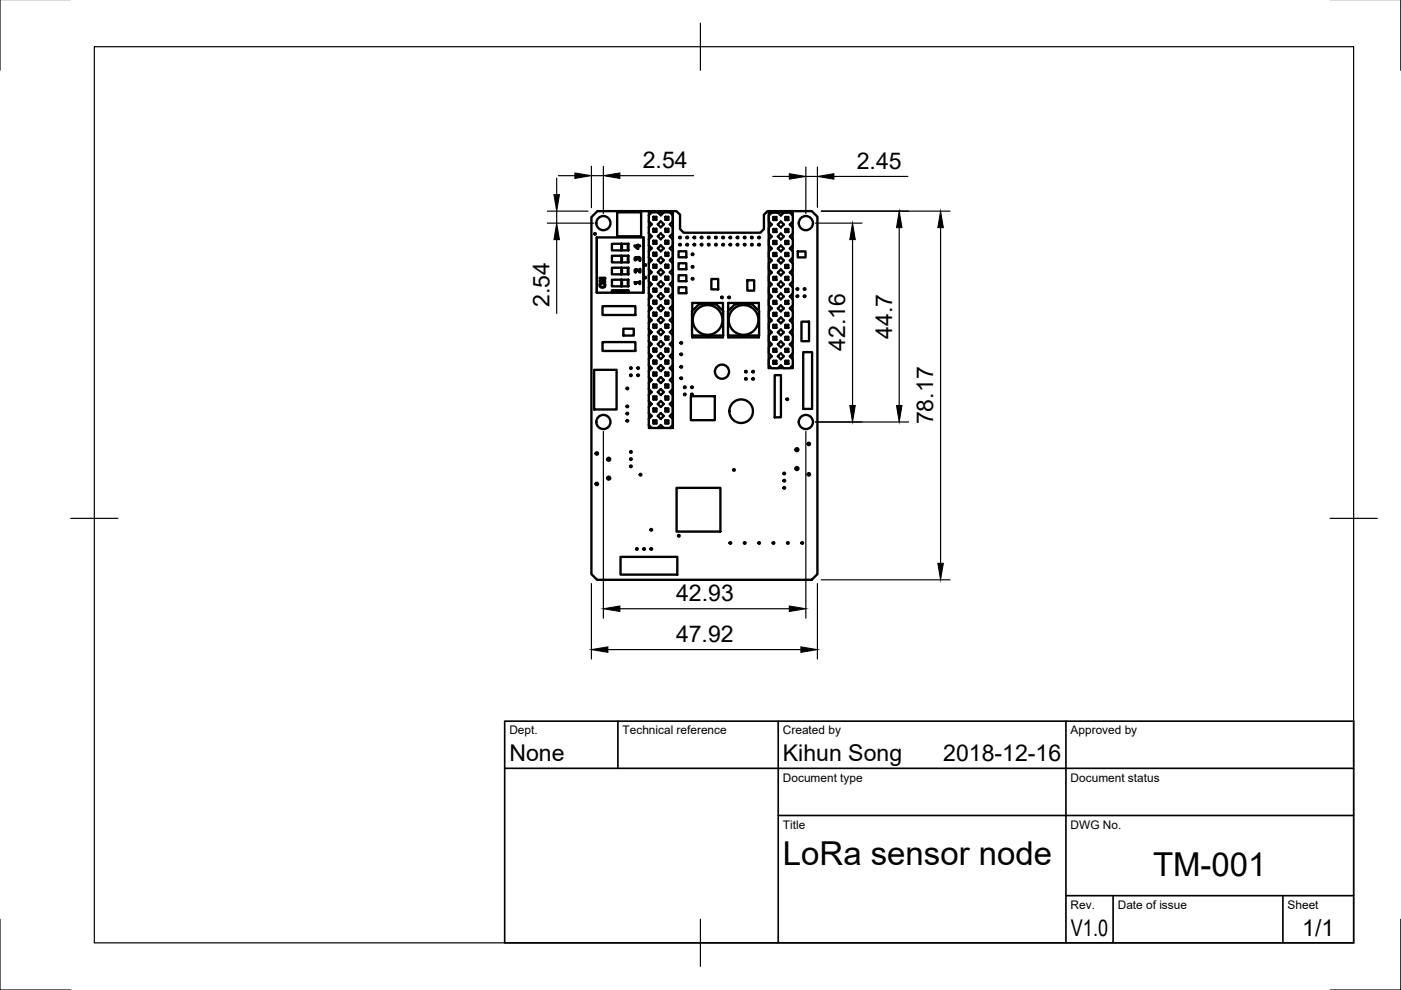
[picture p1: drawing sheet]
<svg xmlns="http://www.w3.org/2000/svg" width="297mm" height="210mm" viewBox="0 0 297 210" stroke-linecap="round" stroke-linejoin="round" font-family="sans-serif">
<!-- layer: Visible -->
<g fill="none" stroke="#000" stroke-width=".5">
<path d="M125.4 46l1.3-1.2h16.7l.8 .7v3.1l.7 .7h16.3l.8-.7v-3.1l.7-.7h9.4l1.2 1.1v75.8l-1.2 1.2h-45.5l-1.2-1.2zM126.5 50.4v11.6M126.5 50.4h.1M126.5 50.3h9.9v11.8h-3.2v-.5h-3.5v.5h-3.2zM127.1 58.9h1.2v.2l-1 .5h1v.2h-1.2v-.3l1-.5h-1zM130.9 45h5v5.1h-5zM131.7 51.7h-2v1.4h2M131.7 54.2h-2v1.4h2M131.7 59.3h-2v1.4h2M131.7 56.8h-2v1.4h2M131.7 51.7v1.4M131.7 54.2v1.4"/>
<path d="M131.7 56.8v1.4M131.7 59.3v1.4M131.7 53.1h1.5M131.7 51.7h1.5M131.7 55.6h1.5M131.7 54.2h1.5M131.7 59.3h1.5M131.7 58.2h1.5M131.7 56.8h1.5M131.7 51.7l.2 .7-.2 .7M131.7 54.2l.2 .7-.2 .7M131.7 59.3l.2 .7-.2 .7"/>
<path d="M131.7 56.8l.2 .7-.2 .7M133.2 51.7v1.4M133.2 54.2v1.4M133.2 56.8v1.4M133.2 59.3v1.4M133.2 51.7l-.1 .7 .1 .7M133.2 54.2l-.1 .7 .1 .7M133.2 59.3l-.1 .7 .1 .7M133.2 56.8l-.1 .7 .1 .7M134.5 52.1h.7l.1-.2v.2h.4v.1h-.4v.5h-.2zM134.5 59.8h1.1v-.2h.1v.6h-.1v-.2h-.8l-.1 .2zM134.6 54.6l.3-.1 .2 .2 .2-.2 .3 .1 .2 .2-.1 .4h-.2l.1-.4-.2-.1h-.2v.3l-.3-.3h-.1v.5h-.2z"/>
<path d="M134.6 57.2l.5-.1 .5 .5v-.6h.2v.8l-.9-.6-.2 .2 .1 .3h-.2zM134.7 52.2h.5v.4zM136.4 50.4h.1M136.4 50.4v11.6M137.6 46.9v1.3M137.6 49.5v1.2M137.6 52v1.3M137.6 54.6v1.2M137.6 57.1v1.2M137.6 59.6v1.3M138.2 45h-.6v.6M138.5 58.7h.7l-.2 .2z"/>
<path d="M138.5 56.1h.7l-.2 .2zM138.5 53.6h.7l-.2 .2zM138.5 51.1h.7l-.2 .2zM138.5 48.5h.7l-.2 .2zM138.5 46h.7l-.2 .2zM138.5 46v.6M138.5 48.5v.7M138.5 51.1v.6M138.5 53.6v.6M138.5 56.1v.7M138.5 58.7v.6M138.7 46.2v.2"/>
<path d="M138.7 48.7v.3M138.7 51.3v.2M138.7 53.8v.2M138.7 56.3v.3M138.7 58.9v.2M139 59.1l-.5 .2h.7M139 56.6l-.5 .2h.7M139 54l-.5 .2h.7M139 51.5l-.5 .2h.7M139 49l-.5 .2h.7M139 46.4l-.5 .2h.7M139.2 58.7v.6l-.2-.4"/>
<path d="M139.2 56.1v.7l-.2-.5M139.2 53.6v.6l-.2-.4M139.2 51.1v.6l-.2-.4M139.2 48.5v.7l-.2-.5M139.2 46v.6l-.2-.4M139.5 45h1.2M139.5 57.7l.6-.6 .6 .6-.6 .7zM139.5 55.2l.6-.7 .6 .7-.6 .6zM139.5 52.6l.6-.6 .6 .6-.6 .7zM139.5 50.1l.6-.6 .6 .6-.6 .6zM140.1 46.9l.6 .7-.6 .6-.6-.6zM141.1 58.7h.6l-.2 .2z"/>
<path d="M141.1 56.1h.6l-.2 .2zM141.1 53.6h.6l-.2 .2zM141.1 51.1h.6l-.2 .2zM141.1 48.5h.6l-.2 .2zM141.1 46h.6l-.2 .2zM141.1 46v.6M141.1 48.5v.7M141.1 51.1v.6M141.1 53.6v.6M141.1 56.1v.7M141.1 58.7v.6M141.3 46.2v.2"/>
<path d="M141.3 48.7v.3M141.3 51.3v.2M141.3 53.8v.2M141.3 56.3v.3M141.3 58.9v.2M141.5 59.1l-.4 .2h.6M141.5 56.6l-.4 .2h.6M141.5 54l-.4 .2h.6M141.5 51.5l-.4 .2h.6M141.5 49l-.4 .2h.6M141.5 46.4l-.4 .2h.6M141.7 58.7v.6l-.2-.4"/>
<path d="M141.7 56.1v.7l-.2-.5M141.7 53.6v.6l-.2-.4M141.7 51.1v.6l-.2-.4M141.7 48.5v.7l-.2-.5M141.7 46v.6l-.2-.4M142 45h.7v45.7h-.7M143.9 53.3h1.6v1.2h-1.6zM143.9 55.8h1.6v1.3h-1.6zM143.9 58.4h1.6v1.2h-1.6zM150.8 59.2h1.5v2.2h-1.5zM158.4 59.4h1.5v2.2h-1.5zM163 45.7l.6-.6h1.3l.7 .6 .6-.6h1.3l.6 .6v1.3l-.6 .6 .6 .6v1.3l-.6 .6 .6 .7v1.2l-.6 .7 .6 .6v1.3l-.6 .6 .6 .7v1.2l-.6 .7 .6 .6v1.3l-.6 .6 .6 .6v1.3l-.6 .6 .6 .7v1.2l-.6 .7 .6 .6v1.3l-.6 .6 .6 .7v1.2l-.6 .7 .6 .6v1.3l-.6 .6 .6 .6v1.3l-.6 .6 .6 .7v1.2l-.6 .7h-1.3l-.6-.7-.7 .7h-1.3l-.6-.7v-1.2l.6-.7-.6-.6v-1.3l.6-.6-.6-.6v-1.3l.6-.6-.6-.7v-1.2l.6-.7-.6-.6v-1.3l.6-.6-.6-.7v-1.2l.6-.7-.6-.6v-1.3l.6-.6-.6-.6v-1.3l.6-.6-.6-.7v-1.2l.6-.7-.6-.6v-1.3l.6-.6-.6-.7v-1.2l.6-.7-.6-.6v-1.3l.6-.6-.6-.6z"/>
<path d="M164 59.4l.2-.2 .4 .2zM164 56.8l.2-.2 .4 .2zM164 54.3l.2-.2 .4 .2zM164 51.7l.2-.2 .4 .2zM164 49.2l.2-.2 .4 .2zM164 46.7l.2-.2 .4 .2zM164 46v.7M164 48.6v.6M164 51.1v.6M164 53.6v.7M164 56.2v.6M164 58.7v.7"/>
<path d="M164.2 58.9l.4-.2v.7M164.2 56.4l.4-.2v.6M164.2 53.8l.4-.2v.7M164.2 51.3l.4-.2v.6M164.2 48.8l.4-.2v.6M164.2 46.2l.4-.2v.7M164.2 46.2v.3M164.2 48.8v.2M164.2 51.3v.2M164.2 53.8v.3M164.2 56.4v.2M164.2 58.9v.3"/>
<path d="M164.4 46.2v.3M164.4 48.8v.2M164.4 51.3v.2M164.4 53.8v.3M164.4 56.4v.2M164.4 58.9v.3M164.6 58.7h-.6l.2 .2M164.6 56.2h-.6l.2 .2M164.6 53.6h-.6l.2 .2M164.6 51.1h-.6l.2 .2M164.6 48.6h-.6l.2 .2M164.6 46h-.6l.2 .2"/>
<path d="M165.6 59.7l.6 .6-.6 .6-.7-.6zM165.6 57.1l.6 .7-.6 .6-.7-.6zM165.6 54.6l.6 .6-.6 .7-.7-.7zM165.6 52l.6 .7-.6 .6-.7-.6zM165.6 49.5l.6 .6-.6 .7-.7-.7zM165.6 47l.6 .6-.6 .6-.7-.6zM166.5 59.4l.2-.2 .4 .2zM166.5 58.7h.6l-.4 .2M166.5 56.8l.2-.2 .4 .2zM166.5 56.2h.6l-.4 .2M166.5 54.3l.2-.2 .4 .2zM166.5 53.6h.6l-.4 .2"/>
<path d="M166.5 51.7l.2-.2 .4 .2zM166.5 51.1h.6l-.4 .2M166.5 49.2l.2-.2 .4 .2zM166.5 48.6h.6l-.4 .2M166.5 46.7l.2-.2 .4 .2zM166.5 46h.6l-.4 .2M166.7 59.2l-.2-.5v.7M166.7 56.6l-.2-.4v.6M166.7 54.1l-.2-.5v.7M166.7 51.5l-.2-.4v.6M166.7 49l-.2-.4v.6M166.7 46.5l-.2-.5v.7"/>
<path d="M166.9 46.2v.3M166.9 48.8v.2M166.9 51.3v.2M166.9 53.8v.3M166.9 56.4v.2M166.9 58.9v.3M167.1 46v.7M167.1 48.6v.6M167.1 51.1v.6M167.1 53.6v.7M167.1 56.2v.6M167.1 58.7v.7"/>
<path d="M168.1 45.7v-.7h-5.1v33h.6M168.1 47v1.2M168.1 49.5v1.2M168.1 52.1v1.2M168.1 54.6v1.2M168.1 57.2v1.2M168.1 59.7v1.2M169.1 53.3h1.7v1.3h-1.7zM126 78.4h4.7v8.4h-4.7zM126.5 62h.1M127.2 60.1l.4-.2 .5 .1 .2 .4v.4l-.4 .2-.6-.1-.2-.4zM127.8 64.9h6.9v1.9h-6.9z"/>
<path d="M127.8 72.5h6.9v1.9h-6.9zM129.7 62.1h3.5M130 61.7h3v.3h-3zM130 61.6v.1M131.7 60.7h1.5M132.2 69.7h2.2v1.4h-2.2zM133 61.6v.1M136.4 62h.1M137.6 62.2v1.2M137.6 64.7v1.3M137.6 67.3v1.2M137.6 69.8v1.2"/>
<path d="M137.6 72.3v1.3M137.6 74.9v1.2M137.6 77.4v1.3M137.6 80v1.2M138.5 79h.7l-.2 .2zM138.5 76.5h.7l-.2 .2zM138.5 73.9h.7l-.2 .2zM138.5 71.4h.7l-.2 .2zM138.5 68.8h.7l-.2 .2zM138.5 66.3h.7l-.2 .2zM138.5 63.8h.7l-.2 .2zM138.5 61.2h.7l-.2 .2z"/>
<path d="M138.5 61.2v.7M138.5 63.8v.6M138.5 66.3v.6M138.5 68.8v.7M138.5 71.4v.6M138.5 73.9v.7M138.5 76.5v.6M138.5 79v.6M138.7 61.4v.3M138.7 64v.2M138.7 66.5v.2M138.7 69v.3"/>
<path d="M138.7 71.6v.2M138.7 74.1v.3M138.7 76.7v.2M138.7 79.2v.2M139 79.4l-.5 .2h.7M139 76.9l-.5 .2h.7M139 74.4l-.5 .2h.7M139 71.8l-.5 .2h.7M139 69.3l-.5 .2h.7M139 66.7l-.5 .2h.7M139 64.2l-.5 .2h.7M139 61.7l-.5 .2h.7"/>
<path d="M139.2 79v.6l-.2-.4M139.2 76.5v.6l-.2-.4M139.2 73.9v.7l-.2-.5M139.2 71.4v.6l-.2-.4M139.2 68.8v.7l-.2-.5M139.2 66.3v.6l-.2-.4M139.2 63.8v.6l-.2-.4M139.2 61.2v.7l-.2-.5M139.5 78l.6-.6 .6 .6-.6 .7zM139.5 75.5l.6-.6 .6 .6-.6 .6zM139.5 73l.6-.7 .6 .7-.6 .6zM139.5 70.4l.6-.6 .6 .6-.6 .7z"/>
<path d="M139.5 62.8l.6-.6 .6 .6-.6 .6zM139.5 60.3l.6-.7 .6 .7-.6 .6zM140.1 67.2l.6 .7-.6 .6-.6-.6zM140.1 64.7l.6 .6-.6 .7-.6-.7zM141.1 79h.6l-.2 .2zM141.1 76.5h.6l-.2 .2zM141.1 73.9h.6l-.2 .2zM141.1 71.4h.6l-.2 .2zM141.1 68.8h.6l-.2 .2zM141.1 66.3h.6l-.2 .2zM141.1 63.8h.6l-.2 .2zM141.1 61.2h.6l-.2 .2z"/>
<path d="M141.1 61.2v.7M141.1 63.8v.6M141.1 66.3v.6M141.1 68.8v.7M141.1 71.4v.6M141.1 73.9v.7M141.1 76.5v.6M141.1 79v.6M141.3 61.4v.3M141.3 64v.2M141.3 66.5v.2M141.3 69v.3"/>
<path d="M141.3 71.6v.2M141.3 74.1v.3M141.3 76.7v.2M141.3 79.2v.2M141.5 79.4l-.4 .2h.6M141.5 76.9l-.4 .2h.6M141.5 74.4l-.4 .2h.6M141.5 71.8l-.4 .2h.6M141.5 69.3l-.4 .2h.6M141.5 66.7l-.4 .2h.6M141.5 64.2l-.4 .2h.6M141.5 61.7l-.4 .2h.6"/>
<path d="M141.7 79v.6l-.2-.4M141.7 76.5v.6l-.2-.4M141.7 73.9v.7l-.2-.5M141.7 71.4v.6l-.2-.4M141.7 68.8v.7l-.2-.5M141.7 66.3v.6l-.2-.4M141.7 63.8v.6l-.2-.4M141.7 61.2v.7l-.2-.5M143.9 60.9h1.6v1.3h-1.6zM146.7 66l1.5-1.5h3.7l1.4 1.5v5.1h-6.6zM146.8 65.9v-1.7h6.5v1.7M146.8 71.1v.4h6.5v-.4"/>
<path d="M149.7 71.1v.3h.7v-.3M149.7 64.5v-.1h.7v.1M154.4 65.9v-1.7h6.5v7.3h-6.5v-.4M157.3 71.1v.3h.7v-.3M157.3 64.5v-.1h.7v.1M160.9 66l-1.4-1.5h-3.7l-1.5 1.5v5.1h6.6M164 77.1l.2-.2 .4 .2zM164 74.6l.2-.2 .4 .2zM164 72.1l.2-.2 .4 .2zM164 69.5l.2-.2 .4 .2zM164 67l.2-.2 .4 .2zM164 64.4l.2-.2 .4 .2z"/>
<path d="M164 61.9l.2-.2 .4 .2zM164 61.3v.6M164 63.8v.6M164 66.3v.7M164 68.9v.6M164 71.4v.7M164 74v.6M164 76.5v.6M164.2 76.7l.4-.2v.6M164.2 74.2l.4-.2v.6M164.2 71.6l.4-.2v.7M164.2 69.1l.4-.2v.6"/>
<path d="M164.2 66.5l.4-.2v.7M164.2 64l.4-.2v.6M164.2 61.5l.4-.2v.6M164.2 61.5v.2M164.2 64v.2M164.2 66.5v.3M164.2 69.1v.2M164.2 71.6v.3M164.2 74.2v.2M164.2 76.7v.2M164.3 79.5h1.3v9h-1.3zM164.4 61.5v.2"/>
<path d="M164.4 64v.2M164.4 66.5v.3M164.4 69.1v.2M164.4 71.6v.3M164.4 74.2v.2M164.4 76.7v.2M164.6 76.5h-.6l.2 .2M164.6 74h-.6l.2 .2M164.6 71.4h-.6l.2 .2M164.6 68.9h-.6l.2 .2M164.6 66.3h-.6l.2 .2M164.6 63.8h-.6l.2 .2"/>
<path d="M164.6 61.3h-.6l.2 .2M165 78h1.1M165.6 72.4l.6 .6-.6 .6-.7-.6zM165.6 69.8l.6 .7-.6 .6-.7-.6zM165.6 74.9l.6 .6-.6 .7-.7-.7zM165.6 67.3l.6 .6-.6 .7-.7-.7zM165.6 64.7l.6 .7-.6 .6-.7-.6zM165.6 62.2l.6 .6-.6 .7-.7-.7zM166.5 77.1l.2-.2 .4 .2zM166.5 76.5h.6l-.4 .2M166.5 74.6l.2-.2 .4 .2zM166.5 74h.6l-.4 .2"/>
<path d="M166.5 72.1l.2-.2 .4 .2zM166.5 71.4h.6l-.4 .2M166.5 69.5l.2-.2 .4 .2zM166.5 68.9h.6l-.4 .2M166.5 67l.2-.2 .4 .2zM166.5 66.3h.6l-.4 .2M166.5 64.4l.2-.2 .4 .2zM166.5 63.8h.6l-.4 .2M166.5 61.9l.2-.2 .4 .2zM166.5 61.3h.6l-.4 .2M166.7 76.9l-.2-.4v.6M166.7 74.4l-.2-.4v.6"/>
<path d="M166.7 71.9l-.2-.5v.7M166.7 69.3l-.2-.4v.6M166.7 66.8l-.2-.5v.7M166.7 64.2l-.2-.4v.6M166.7 61.7l-.2-.4v.6M166.9 61.5v.2M166.9 64v.2M166.9 66.5v.3M166.9 69.1v.2M166.9 71.6v.3M166.9 74.2v.2M166.9 76.7v.2"/>
<path d="M167.1 61.3v.6M167.1 63.8v.6M167.1 66.3v.7M167.1 68.9v.6M167.1 71.4v.7M167.1 74v.6M167.1 76.5v.6M168.1 62.2v1.2M168.1 64.8v1.2M168.1 67.3v1.2M168.1 69.9v1.2M168.1 72.4v1.2"/>
<path d="M168.1 74.9v1.2M168.1 77.5v.5h-.6M169.9 68.2h1.6v4.1h-1.6zM170.3 74.7h1.9v12h-1.9zM137.6 82.5v1.2M137.6 85v1.3M137.6 87.6v1.2M137.6 90.1v.6h.6M138.5 89.2h.7l-.2 .2zM138.5 86.6h.7l-.2 .2zM138.5 84.1h.7l-.2 .2zM138.5 81.5h.7l-.2 .2z"/>
<path d="M138.5 81.5v.7M138.5 84.1v.6M138.5 86.6v.7M138.5 89.2v.6M138.7 81.7v.3M138.7 84.3v.2M138.7 86.8v.3M138.7 89.4v.2M139 89.6l-.5 .2h.7M139 87.1l-.5 .2h.7M139 84.5l-.5 .2h.7M139 82l-.5 .2h.7"/>
<path d="M139.2 89.2v.6l-.2-.4M139.2 86.6v.7l-.2-.5M139.2 84.1v.6l-.2-.4M139.2 81.5v.7l-.2-.5M139.5 90.7h-1.3l-.6-.6v-1.3l.6-.6-.6-.6v-1.3l.6-.6-.6-.7v-1.2l.6-.7-.6-.6v-1.3l.6-.6-.6-.7v-1.2l.6-.7-.6-.6v-1.3l.6-.6-.6-.6v-1.3l.6-.6-.6-.7v-1.2l.6-.7-.6-.6v-1.3l.6-.6-.6-.7v-1.2l.6-.7-.6-.6v-1.3l.6-.6-.6-.6v-1.3l.6-.6-.6-.7v-1.2l.6-.7-.6-.6v-1.3l.6-.6-.6-.7v-1.2l.6-.7-.6-.6v-1.3l.6-.6-.6-.6v-1.3l.6-.6-.6-.7v-1.2l.6-.7h1.3l.6 .7 .6-.7h1.3l.6 .7v1.2l-.6 .7 .6 .6v1.3l-.6 .6 .6 .6v1.3l-.6 .6 .6 .7v1.2l-.6 .7 .6 .6v1.3l-.6 .6 .6 .7v1.2l-.6 .7 .6 .6v1.3l-.6 .6 .6 .6v1.3l-.6 .6 .6 .7v1.2l-.6 .7 .6 .6v1.3l-.6 .6 .6 .7v1.2l-.6 .7 .6 .6v1.3l-.6 .6 .6 .6v1.3l-.6 .6 .6 .7v1.2l-.6 .7 .6 .6v1.3l-.6 .6 .6 .7v1.2l-.6 .7 .6 .6v1.3l-.6 .6 .6 .6v1.3l-.6 .6M139.5 90.7l.6-.6 .6 .6h1.3M139.5 90.7h1.2M139.5 85.7l.6-.7 .6 .7-.6 .6zM139.5 80.6l.6-.7 .6 .7-.6 .6zM140.1 87.6l.6 .6-.6 .6-.6-.6zM140.1 82.5l.6 .6-.6 .7-.6-.7zM141.1 89.2h.6l-.2 .2z"/>
<path d="M141.1 86.6h.6l-.2 .2zM141.1 84.1h.6l-.2 .2zM141.1 81.5h.6l-.2 .2zM141.1 81.5v.7M141.1 84.1v.6M141.1 86.6v.7M141.1 89.2v.6M141.3 81.7v.3M141.3 84.3v.2M141.3 86.8v.3M141.3 89.4v.2M141.5 89.6l-.4 .2h.6"/>
<path d="M141.5 87.1l-.4 .2h.6M141.5 84.5l-.4 .2h.6M141.5 82l-.4 .2h.6M141.7 89.2v.6l-.2-.4M141.7 86.6v.7l-.2-.5M141.7 84.1v.6l-.2-.4M141.7 81.5v.7l-.2-.5M146.5 84h5.1v5.1h-5.1zM131.6 118.1h12v3.7h-12zM143.5 103.4h9.2v9.3h-9.2z"/>
<circle cx="126.2" cy="49.6" r=".17"/>
<circle cx="127.9" cy="47.3" r="1.5"/>
<circle cx="136.8" cy="56.2" r=".17"/>
<circle cx="136.8" cy="58.9" r=".17"/>
<circle cx="144.2" cy="51.9" r=".17"/>
<circle cx="144.2" cy="50.4" r=".17"/>
<circle cx="145.7" cy="50.4" r=".17"/>
<circle cx="145.7" cy="51.9" r=".17"/>
<circle cx="146.9" cy="53.9" r=".17"/>
<circle cx="146.9" cy="56.6" r=".17"/>
<circle cx="146.9" cy="59.1" r=".17"/>
<circle cx="147.2" cy="51.9" r=".17"/>
<circle cx="147.2" cy="50.4" r=".17"/>
<circle cx="148.8" cy="50.4" r=".17"/>
<circle cx="148.8" cy="51.9" r=".17"/>
<circle cx="150.3" cy="51.9" r=".17"/>
<circle cx="150.3" cy="50.4" r=".17"/>
<circle cx="151.8" cy="51.9" r=".17"/>
<circle cx="151.8" cy="50.4" r=".17"/>
<circle cx="153.3" cy="50.4" r=".17"/>
<circle cx="153.3" cy="51.9" r=".17"/>
<circle cx="154.9" cy="51.9" r=".17"/>
<circle cx="154.9" cy="50.4" r=".17"/>
<circle cx="156.4" cy="50.4" r=".17"/>
<circle cx="156.4" cy="51.9" r=".17"/>
<circle cx="157.9" cy="50.4" r=".17"/>
<circle cx="157.9" cy="51.9" r=".17"/>
<circle cx="159.4" cy="50.4" r=".17"/>
<circle cx="159.4" cy="51.9" r=".17"/>
<circle cx="160.9" cy="51.9" r=".17"/>
<circle cx="160.9" cy="50.4" r=".17"/>
<circle cx="170.9" cy="47.3" r="1.5"/>
<circle cx="127.8" cy="60.5" r=".44"/>
<circle cx="133.8" cy="79.6" r=".17"/>
<circle cx="133.8" cy="78" r=".17"/>
<circle cx="135.3" cy="79.6" r=".17"/>
<circle cx="135.3" cy="78" r=".17"/>
<circle cx="144.4" cy="75.1" r=".17"/>
<circle cx="144.4" cy="77.8" r=".17"/>
<circle cx="144.4" cy="72.7" r=".17"/>
<circle cx="150" cy="67.8" r="3.2"/>
<circle cx="153.1" cy="63.1" r=".17"/>
<circle cx="153.1" cy="78.8" r="1.5"/>
<circle cx="154.6" cy="63.1" r=".17"/>
<circle cx="157.6" cy="67.8" r="3.2"/>
<circle cx="158.2" cy="78.8" r=".17"/>
<circle cx="159.7" cy="78.8" r=".17"/>
<circle cx="169.1" cy="61.3" r=".17"/>
<circle cx="169.1" cy="62.8" r=".17"/>
<circle cx="170.6" cy="61.3" r=".17"/>
<circle cx="170.6" cy="62.8" r=".17"/>
<circle cx="126.5" cy="96.2" r=".25"/>
<circle cx="127.9" cy="89.5" r="1.5"/>
<circle cx="129.1" cy="97.4" r=".32"/>
<circle cx="133" cy="87.7" r=".17"/>
<circle cx="133" cy="82.4" r=".17"/>
<circle cx="133" cy="89.2" r=".17"/>
<circle cx="133" cy="86.2" r=".17"/>
<circle cx="133.8" cy="95.8" r=".17"/>
<circle cx="133.8" cy="97.3" r=".17"/>
<circle cx="133.8" cy="98.9" r=".17"/>
<circle cx="144.4" cy="80.2" r=".17"/>
<circle cx="145.2" cy="83.6" r=".17"/>
<circle cx="145.2" cy="82.1" r=".17"/>
<circle cx="146.7" cy="83.6" r=".17"/>
<circle cx="146.7" cy="82.1" r=".17"/>
<circle cx="155.6" cy="99.6" r=".17"/>
<circle cx="157.1" cy="87.2" r="2.5"/>
<circle cx="158.2" cy="80.3" r=".17"/>
<circle cx="159.7" cy="80.3" r=".17"/>
<circle cx="166.9" cy="84.6" r=".17"/>
<circle cx="169" cy="99.3" r=".32"/>
<circle cx="169" cy="95.3" r=".32"/>
<circle cx="170.9" cy="89.5" r="1.5"/>
<circle cx="171.5" cy="94.1" r=".25"/>
<circle cx="126.5" cy="102.6" r=".25"/>
<circle cx="129.1" cy="101.4" r=".32"/>
<circle cx="135" cy="116.4" r=".17"/>
<circle cx="135.8" cy="100.6" r=".17"/>
<circle cx="136.6" cy="116.4" r=".17"/>
<circle cx="138.1" cy="116.4" r=".17"/>
<circle cx="138.1" cy="112.3" r=".17"/>
<circle cx="143.9" cy="113.6" r=".17"/>
<circle cx="154.9" cy="115.1" r=".17"/>
<circle cx="157.9" cy="115.1" r=".17"/>
<circle cx="160.9" cy="115.1" r=".17"/>
<circle cx="164" cy="115.1" r=".17"/>
<circle cx="166.3" cy="103.4" r=".17"/>
<circle cx="166.3" cy="100.4" r=".17"/>
<circle cx="166.3" cy="101.9" r=".17"/>
<circle cx="167" cy="115.1" r=".17"/>
<circle cx="170.1" cy="115.1" r=".17"/>
<circle cx="171.5" cy="100.6" r=".25"/>
</g>
<!-- layer: TitleBlock -->
<path d="M107 152.9h180v47h-180zM131 152.9v10M165 152.9v47M226 152.9v47M107 162.9h180M165 172.9h122M226 189.9h61M236 189.9v10M272 189.9v10" fill="none" stroke="#000" stroke-width=".35"/>
<!-- layer: Border -->
<path d="M0 -.1v15M297 -.1v15M20 9.9h267v190h-267zM148.5 4.9v10M15 109.9h10M282 109.9h10M0 194.9v15h15M148.5 194.9v10M297 194.9v15h-15" fill="none" stroke="#000" stroke-width=".25"/>
<!-- layer: Dimensions -->
<g fill="none" stroke="#000" stroke-width=".25">
<path d="M118 37.8v3.5M118.4 37.2h3.5M125.4 35.2v8.8M125.4 37.2h2.5M127.9 35.2v10.1M131.4 37.2h15.7M163.9 37.4h3.5M170.9 35.4v9.9M170.9 37.4h2.4M173.3 35.4v8.5M176.8 37.4h15.7M116 47.3h9.9"/>
<path d="M116 44.8h8.7M118 44.8v2.5M118 50.8v15.6M172.9 47.3h9.9M174.1 44.8h27.3M180.8 50.8v35.2M190.7 48.3v37.7M199.4 48.3v71.1M127.9 91.5v39.6M170.9 91.5v39.6M172.9 89.5h19.8M125.4 123.7v16"/>
<path d="M128.9 137.7h40.9M131.4 129.1h36M173.3 123.7v16M174.1 122.9h27.3"/>
</g>
<g fill="#000" stroke="#000" stroke-width=".21">
<path d="M121.9 36.7l3.5 .5-3.5 .6zM127.9 37.2l3.5-.5v1.1zM167.4 36.8l3.5 .6-3.5 .6zM173.3 37.4l3.5-.6v1.2zM117.4 41.3h1.2l-.6 3.5zM118 47.3l.6 3.5h-1.2zM180.8 47.3l.5 3.5h-1.1zM190.7 44.8l.5 3.5h-1.1zM199.4 44.8l.6 3.5h-1.2zM180.2 86h1.1l-.5 3.5zM190.1 86h1.1l-.5 3.5zM198.8 119.4h1.2l-.6 3.5z"/>
<path d="M125.4 137.7l3.5-.6v1.2zM127.9 129.1l3.5-.6v1.2zM167.4 128.5l3.5 .6-3.5 .6zM169.8 137.1l3.5 .6-3.5 .6z"/>
</g>
<g font-size="7">
<text x="166" y="183.4">LoRa sensor node</text>
<text x="244.5" y="185.8">TM-001</text>
</g>
<g font-size="4.9">
<text x="136.3" y="35.7">2.54</text>
<text x="181.7" y="35.8">2.45</text>
<text x="116.5" y="65.1" transform="rotate(-90 116.5 65.1)">2.54</text>
<text x="189.2" y="71.8" transform="rotate(-90 189.2 71.8)">44.7</text>
<text x="179.2" y="74.4" transform="rotate(-90 179.2 74.4)">42.16</text>
<text x="197.9" y="90" transform="rotate(-90 197.9 90)">78.17</text>
<text x="143.4" y="127.5">42.93</text>
<text x="143.3" y="136.2">47.92</text>
<text x="108" y="161.4">None</text>
<text x="166" y="161.4">Kihun Song</text>
<text x="200" y="161.4">2018-12-16</text>
<text x="227.1" y="198.5">V1.0</text>
<text x="276.1" y="198.6">1/1</text>
</g>
<g font-size="2.5">
<text x="108" y="155.7">Dept.</text>
<text x="132" y="155.7">Technical reference</text>
<text x="166" y="155.7">Created by</text>
<text x="227" y="155.7">Approved by</text>
<text x="166" y="165.7">Document type</text>
<text x="227" y="165.7">Document status</text>
<text x="166" y="175.7">Title</text>
<text x="227" y="175.7">DWG No.</text>
<text x="227" y="192.7">Rev.</text>
<text x="237" y="192.7">Date of issue</text>
<text x="273" y="192.7">Sheet</text>
</g>
</svg>
